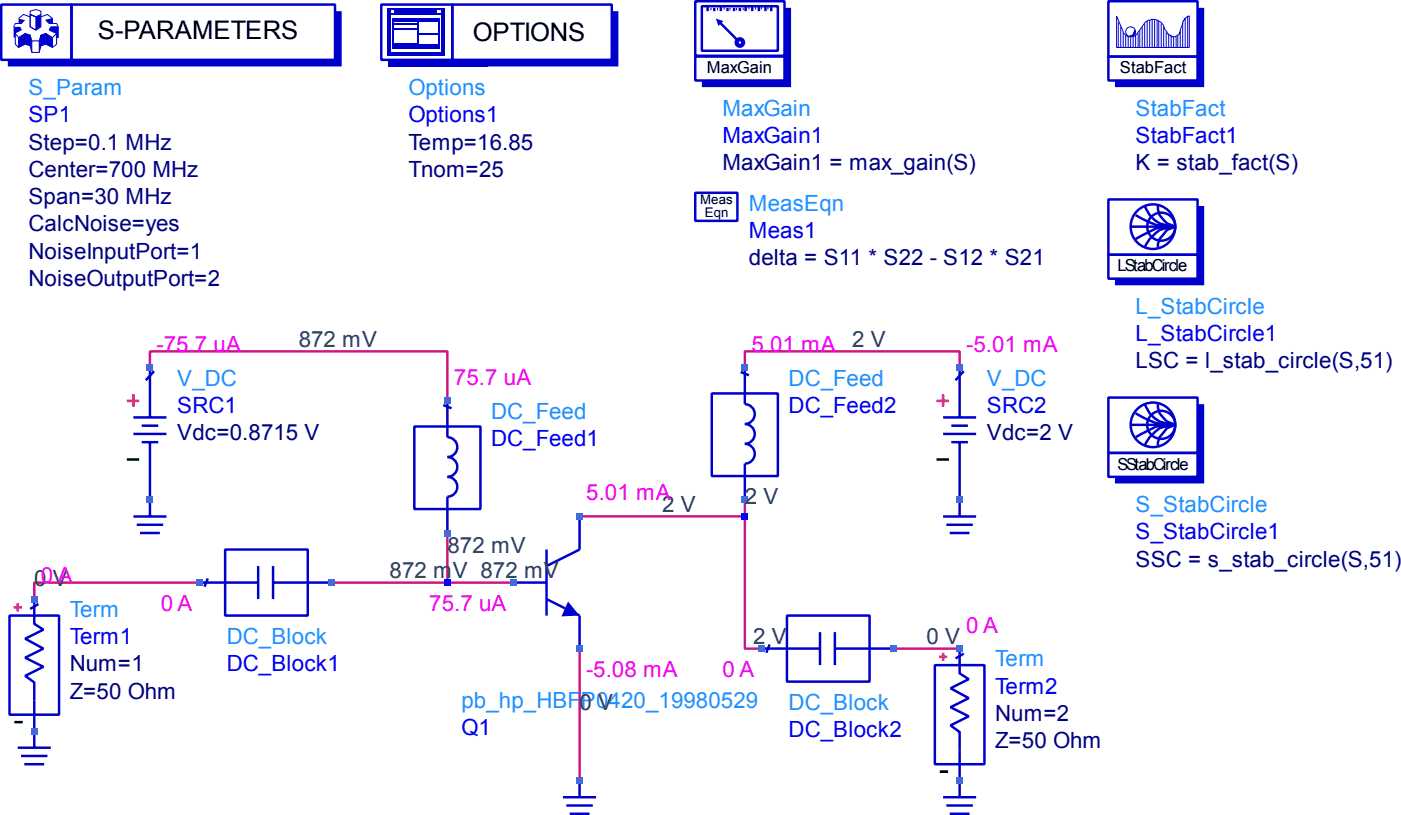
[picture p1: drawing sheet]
<svg xmlns="http://www.w3.org/2000/svg" width="297mm" height="173mm" viewBox="0 0 297 173" stroke-linecap="round" stroke-linejoin="round" font-family="sans-serif">
<path d="M31.8 78.1v-3.5h63.1v10.5M158 78.1v-3.5h45.6v3.5M94.9 113.1v10.6M122.9 109.6h35.1M158 109.6v28.1h3.5M158 106.1v3.5M42.3 123.7h-35v3.5M70.4 123.7h38.5M122.9 137.7v28M189.5 137.7h14.1" fill="none" stroke="#c71585" stroke-width=".53"/>
<g fill="none" stroke="#0000cd" stroke-width=".53">
<path d="M157.1 79l1.8 .7M158 78.1v7.7a2.1 2.1 0 0 1 2.1 2.1 2.1 2.1 0 0 1-2.1 2.1 2.1 2.1 0 0 1 2.1 2.1 2.1 2.1 0 0 1-2.1 2.1 2.1 2.1 0 0 1 2.1 2.1 2.1 2.1 0 0 1-2.1 2.1v7.7M87.9 90.5h14v17.6h-14zM94 86l1.8 .7M94.9 85.1v7.7a2.1 2.1 0 0 1 2.1 2.1 2.1 2.1 0 0 1-2.1 2.1 2.1 2.1 0 0 1 2.1 2.1 2.1 2.1 0 0 1-2.1 2.1 2.1 2.1 0 0 1 2.1 2.1 2.1 2.1 0 0 1-2.1 2.1v7.7M151 83.5h14v17.5h-14zM47.8 116.6h17.5v14.1h-17.5zM115.9 116.6v14.1M122.9 109.6v7l-7 3.5M42.3 123.7h12.5M44.1 122.8l-.7 1.7M54.8 120.1v7.1"/>
<path d="M57.9 123.7h12.5M57.9 120.1v7.1M108.9 123.7h7M115.9 127.2l7 3.5v7M161.5 137.7h12.4M163.2 136.8l-.7 1.8M166.9 130.7h17.6v14h-17.6zM173.9 134.2v7M177.1 137.7h12.4M177.1 134.2v7M119.4 169.2h7M120.1 171h5.6"/>
<path d="M120.8 172.7h4.2M122.9 165.7v3.5"/>
</g>
<path d="M120.5 127.7l2.4 3-3.8 .1z" fill="#0000cd"/>
<g fill="none" stroke="#0000cd" stroke-width=".53">
<path d="M147.5 40.9h8.9v6h-8.9zM31.8 78.1v10.5M32.7 78.8l-1.8 1.9M203.6 78.1v10.5M204.4 78.8l-1.7 1.9M28.3 92.1h7M28.3 88.6h7M30.1 93.9h3.5M30.1 90.4h3.5M31.8 93.9v15.7M200.1 92.1h7M200.1 88.6h7"/>
<path d="M201.8 93.9h3.5M201.8 90.4h3.5M203.6 93.9v15.7M235.1 96.1h18.9v5.1h-18.9zM235.1 84.4h18.9v11.7h-18.9zM239.8 90.2h9.5M240.9 87.7l2.6 1.4 1.8 .7 4 .4M242.8 85.8a6.1 6.1 0 0 0 4.4 4l2.1 .4M245.6 85.8v.7a4.9 4.9 0 0 0 3.7 3.7M249.3 90.2l-1.8 .7-1.5 1.9-.4 1.1v.7M249.3 90.2l-3.3 .7a8.5 8.5 0 0 0-3.2 3.7M249.3 90.2l-4 .3-4.4 2.3"/>
<path d="M28.3 109.6h7M29 111.4h5.6M29.7 113.1h4.2M200.1 109.6h7M200.8 111.4h5.6M201.5 113.1h4.2M2 130.7h10.5v21h-10.5zM7.3 127.2v5.2l1.9 1.2-3.9 2 3.9 2.1-3.9 1.9 3.9 1.9-3.9 2 2 1.4v13.8M8.1 128.2l-1.7 1.1M203.6 137.7v5.2l1.9 1.3-3.9 1.9 3.9 2.1-3.9 1.9 3.9 1.9-3.9 2 2 1.4v13.8M204.4 138.7l-1.7 1.1M3.8 158.7h7"/>
<path d="M198.3 141.2h10.5v21h-10.5zM4.5 160.5h5.6M5.2 162.2h4.2M200.1 169.2h7M200.8 171h5.6M201.5 172.7h4.2"/>
<circle cx="244.6" cy="90.2" r="4.7"/>
<circle cx="246.3" cy="90.2" r="2.98"/>
</g>
<path d="M26.9 97.5h2.6M198.6 97.5h2.7M3.1 153.3h1.7M199.3 163.8h1.8" fill="none" stroke="#000" stroke-width=".53"/>
<path d="M26.9 85.1h2.6M28.3 83.7v2.6M198.6 85.1h2.7M200.1 83.7v2.6M2.9 128.9h1.7M3.8 128v1.8M199.2 139.4h1.7M200.1 138.6v1.7" fill="none" stroke="#ff4500" stroke-width=".53"/>
<path d="M156.5 41.3v5.6" fill="none" stroke="#0000cd" stroke-width=".21"/>
<path d="M236.5 101.2h17.5v-15.4h1.4v16.8h-18.9z" fill="#0000cd"/>
<g fill="none" stroke="#0000cd" stroke-width=".53">
<path d="M235.1 54.1h18.9v5.1h-18.9zM235.1 42.3h18.9v11.8h-18.9zM239.8 48.1h9.5M240.9 45.7l2.6 1.4 1.8 .7 4 .3M242.8 43.7a6.1 6.1 0 0 0 4.4 4.1l2.1 .3M245.6 43.7v.7a4.9 4.9 0 0 0 3.7 3.7M249.3 48.1l-1.8 .7-1.5 1.9-.4 1.1v.7M249.3 48.1l-3.3 .7a8.5 8.5 0 0 0-3.2 3.7M249.3 48.1l-4 .4-4.4 2.2"/>
<circle cx="244.6" cy="48.1" r="4.7"/>
<circle cx="246.3" cy="48.1" r="2.98"/>
</g>
<path d="M236.5 59.2h17.5v-15.5h1.4v16.9h-18.9z" fill="#0000cd"/>
<g fill="none" stroke="#0000cd" stroke-width=".21">
<path d="M236.9 3.4l1.4 3.5a2.04 2.04 0 0 0 2.4 .7l.5-.3 1.8-2.7 .5-.3h.5a1.5 1.5 0 0 1 1.8 .2 2.53 2.53 0 0 1 1.4 1.9l.3 .3 .2 .6 .5 .1v.2h.4v.2h.7l.3-.2 .6-.3v-.4h.1v-.5l.6-1.8 .1-.3h.2v-.4l.7-.3v-.2h.4v6.7h-15.4zM237.2 4.6v5.5M237.7 5.7v4.4M238.3 6.9v3.2M238.8 7.4v2.7M239.3 7.8v2.3M239.8 8v2.1M240.4 7.8v2.3M240.9 7.4v2.7M241.4 7.1v3M241.8 6.4v3.7M242.3 5.7v4.4"/>
<path d="M242.8 5v5.1M243.3 4.5v5.6M243.9 4.3v5.8M244.4 4.1v6M244.9 4.1v6M245.4 4.3v5.8M245.8 4.5v5.6M246.3 5v5.1M246.8 5.7v4.4M247.4 6.7v3.4M247.9 7.3v2.8M248.4 7.6v2.5"/>
<path d="M248.9 7.8v2.3M249.5 7.8v2.3M249.8 7.4v2.7M250.3 6.6v3.5M250.9 4.8v5.3M251.4 3.9v6.2M251.9 3.6v6.5"/>
<circle cx="239.8" cy="6.7" r="1.05"/>
</g>
<path d="M235.1 .3h18.9v11.7h-18.9zM235.1 12h18.9v5.1h-18.9z" fill="none" stroke="#0000cd" stroke-width=".53"/>
<g fill="#0000cd">
<path d="M239.1 7.6h.4a1.14 1.14 0 0 0 1-1.2l.2-.2 .2 .4a1.38 1.38 0 0 1-.7 1.2h-.9z"/>
<path d="M236.5 17.1h17.5v-15.4h1.4v16.8h-18.9z"/>
</g>
<path d="M147.5 .3h18.9v11.5h-18.9zM147.5 12h18.9v5.1h-18.9zM148.9 1.3h16.1v9.5h-16.1zM152.6 4.6l3.8 3.9" fill="none" stroke="#0000cd" stroke-width=".53"/>
<circle cx="156.9" cy="9" r=".7" fill="none" stroke="#0000cd" stroke-width=".88" stroke-linecap="butt"/>
<path d="M151.9 3.9l1.5 .6-1 1z" fill="#0000cd"/>
<path d="M150.8 1.7v.5M152.2 1.7v.5M153.6 1.5v.5M154.8 1.7v.5M156.2 1.7v.5M157.6 1.7v.5M158.9 1.5v.5M160.3 1.5v.5M161.5 1.5v.5M162.9 1.5v.5" fill="none" stroke="#0000cd" stroke-width=".21"/>
<path d="M150.1 1.5v.9M151.5 1.7v.7M152.9 1.5v.9M154.3 1.7v.7M155.7 1.7v.7M156.9 1.7v.7M158.2 1.5v.9M159.6 1.5v.9M161 1.5v.9M162.4 1.5v.9M163.6 1.5v.9" fill="none" stroke="#0000cd" stroke-width=".53"/>
<path d="M148.9 17.1h17.5v-15.4h1.4v16.8h-18.9z" fill="#0000cd"/>
<path d="M80.9 1h15.1v11.7h-15.1zM96 1h33.8v11.7h-33.8z" fill="none" stroke="#0000cd" stroke-width=".53"/>
<g fill="#0000cd">
<path d="M83.5 2h9.1v.7h-9.1z"/>
<path d="M82.1 2h.7v9.1h-.7z"/>
<path d="M93.7 2h.7v9.1h-.7z"/>
</g>
<path d="M82.1 1.8h12.3M82.8 2.9h10.9" fill="none" stroke="#0000cd" stroke-width=".35"/>
<g fill="#0000cd">
<path d="M82.5 12.7h21v1.4h-21z"/>
<path d="M103.5 12.7h26.3v-10.3h1.4v11.7h-27.7z"/>
</g>
<path d="M83.2 4.1h10.1" fill="none" stroke="#0000cd" stroke-width=".35"/>
<path d="M82.1 11.1h12.3v.7h-12.3z" fill="#0000cd"/>
<path d="M83.2 4.5h10.1M88.8 4.6v5.5" fill="none" stroke="#0000cd" stroke-width=".35"/>
<g fill="#0000cd">
<path d="M88.9 9.4h4.1v.7h-4.1z"/>
<path d="M83.5 9h5.1v1.1h-5.1z"/>
</g>
<path d="M83.3 4.3v6.1M83.5 10.3h9.5M83.5 6.2h5.1M83.5 5.2h5.1M88.9 7.3h4.1M93.1 4.3v6.1" fill="none" stroke="#0000cd" stroke-width=".35"/>
<path d="M.3 1h14.9v11.7h-14.9zM15.2 1h55.9v11.7h-55.9z" fill="none" stroke="#0000cd" stroke-width=".53"/>
<g fill="none" stroke="#0000cd" stroke-width=".21">
<path d="M3.9 8l1.4-.9v2.3l-1.4 .7zM3.9 8l-.7-.9v2.3l.7 .7M4.6 5h-1.4l-.3 .7M5.3 7.1l1.1 .3v2.3l-1.1-.3M6.4 2.4l1.2-.4 1.1 .4v.7l-1.1 .5-1.2-.5zM6.4 3.1v2.6l1.2 .7 1.1-.7v-2.6M6.4 3.6l-1.4-.5-1.1 .8M6.4 9.7l.3 1.4M6.4 7.4l.3 1.3M6.7 11.1h1.6M6.7 8.7v2.4M6.7 8.7h1.6"/>
<path d="M8.3 8.7v2.4M8.7 3.6l1.4-.5 1 .8M8.7 9.7l-.4 1.4M8.7 7.4l-.4 1.3M9.7 7.1l1.4 .9v2.1l-1.4-.7zM9.7 7.1l-1 .3v2.3l1-.3M11.1 5v-1.1l-1.4 .4 .7 .7h1.6l.4 .7M11.1 8l.9-.9v2.3l-.9 .7M12.4 5.7v2.3h-.4M12.4 5.7h-1.6l-.4 .7 1.6 .7"/>
</g>
<g fill="#0000cd">
<path d="M1.7 12.7h69.4v-10.3h1.4v11.7h-70.8z"/>
<path d="M7.6 3.6l1.1-.5v2.6l-1.1 .7z"/>
</g>
<path d="M6.4 3.1l1.2 .5v2.8l-1.2-.7zM6.4 3.1l1.2 .5" fill="none" stroke="#0000cd" stroke-width=".21"/>
<path d="M8.5 7.4v3.7" fill="none" stroke="#0000cd" stroke-width=".35"/>
<g fill="#0000cd">
<path d="M3.9 8l1.4-.9v2.3l-1.4 .7z"/>
<path d="M8.7 7.4l1-.3v2.3l-1 .3z"/>
<path d="M9.7 7.1l1.4 .9v2.1l-1.4-.7z"/>
<path d="M10.8 5.7h1.6v2.3h-.4v-.9l-1.6-.7z"/>
<path d="M9.7 4.3l1.4-.4v1.1h-.7z"/>
<path d="M5.3 7.1l1.1 .3 .3 1.3v2.4l-.3-1.4-1.1-.3z"/>
<path d="M3.9 3.9l1.4 .4-.7 .7h-.7z"/>
<path d="M2.9 5.7h1.4l.3 .7-1.4 .7v.9h-.3z"/>
</g>
<g fill="#4169e1">
<path d="M6.6 154.5h1.4v1.4h-1.4z"/>
<path d="M6.6 126.5h1.4v1.4h-1.4z"/>
<path d="M31.1 105.4h1.4v1.4h-1.4z"/>
<path d="M31.1 77.4h1.4v1.4h-1.4z"/>
<path d="M41.6 123h1.4v1.4h-1.4z"/>
<path d="M69.7 123h1.4v1.4h-1.4z"/>
</g>
<path d="M94.2 123h1.4v1.4h-1.4z" fill="#00f"/>
<g fill="#4169e1">
<path d="M94.2 112.4h1.4v1.4h-1.4z"/>
<path d="M94.2 84.4h1.4v1.4h-1.4z"/>
<path d="M108.2 123h1.4v1.4h-1.4z"/>
<path d="M122.2 165h1.4v1.4h-1.4z"/>
<path d="M122.2 137h1.4v1.4h-1.4z"/>
<path d="M122.2 108.9h1.4v1.4h-1.4z"/>
</g>
<path d="M157.3 108.9h1.4v1.4h-1.4z" fill="#00f"/>
<g fill="#4169e1">
<path d="M157.3 105.4h1.4v1.4h-1.4z"/>
<path d="M157.3 77.4h1.4v1.4h-1.4z"/>
<path d="M160.8 137h1.4v1.4h-1.4z"/>
<path d="M188.8 137h1.4v1.4h-1.4z"/>
<path d="M202.9 165h1.4v1.4h-1.4z"/>
<path d="M202.9 137h1.4v1.4h-1.4z"/>
<path d="M202.9 105.4h1.4v1.4h-1.4z"/>
<path d="M202.9 77.4h1.4v1.4h-1.4z"/>
</g>
<g font-size="5.4">
<text x="20.8" y="8.3">S-PARAMETERS</text>
<text x="100.3" y="8.6">OPTIONS</text>
</g>
<g font-size="4.7" fill="#1e90ff">
<text x="6" y="20.2">S_Param</text>
<text x="86.7" y="20.2">Options</text>
<text x="153.3" y="24.6">MaxGain</text>
<text x="240.9" y="24.6">StabFact</text>
<text x="158.9" y="44.7">MeasEqn</text>
<text x="240.9" y="66.6">L_StabCircle</text>
<text x="37.6" y="81.9">V_DC</text>
<text x="167.3" y="81.9">DC_Feed</text>
<text x="209.3" y="81.9">V_DC</text>
<text x="104.2" y="88.9">DC_Feed</text>
<text x="240.9" y="108.7">S_StabCircle</text>
<text x="14.8" y="130.9">Term</text>
<text x="48.1" y="136.7">DC_Block</text>
<text x="211.1" y="141.5">Term</text>
<text x="97.9" y="150.2">pb_hp_HBFP0420_19980529</text>
<text x="167.3" y="150.8">DC_Block</text>
</g>
<g font-size="4.7" fill="#00f">
<text x="6" y="26">SP1</text>
<text x="86.7" y="26">Options1</text>
<text x="153.3" y="30.3">MaxGain1</text>
<text x="240.9" y="30.3">StabFact1</text>
<text x="158.9" y="50.5">Meas1</text>
<text x="240.9" y="72.4">L_StabCircle1</text>
<text x="37.6" y="87.7">SRC1</text>
<text x="167.3" y="87.7">DC_Feed2</text>
<text x="209.3" y="87.7">SRC2</text>
<text x="104.2" y="94.7">DC_Feed1</text>
<text x="240.9" y="114.5">S_StabCircle1</text>
<text x="14.8" y="136.7">Term1</text>
<text x="48.1" y="142.5">DC_Block1</text>
<text x="211.1" y="147.2">Term2</text>
<text x="97.9" y="156">Q1</text>
<text x="167.3" y="156.5">DC_Block2</text>
</g>
<g font-size="4.7" fill="#000080">
<text x="6" y="31.7">Step=0.1 MHz</text>
<text x="86.7" y="31.7">Temp=16.85</text>
<text x="6" y="37.5">Center=700 MHz</text>
<text x="86.7" y="37.5">Tnom=25</text>
<text x="153.3" y="36.1">MaxGain1 = max_gain(S)</text>
<text x="240.9" y="36.1">K = stab_fact(S)</text>
<text x="6" y="43.3">Span=30 MHz</text>
<text x="6" y="49.1">CalcNoise=yes</text>
<text x="6" y="54.9">NoiseInputPort=1</text>
<text x="158.9" y="56.3">delta = S11 * S22 - S12 * S21</text>
<text x="6" y="60.7">NoiseOutputPort=2</text>
<text x="240.9" y="78.2">LSC = l_stab_circle(S,51)</text>
<text x="37.6" y="93.4">Vdc=0.8715 V</text>
<text x="209.3" y="93.4">Vdc=2 V</text>
<text x="240.9" y="120.3">SSC = s_stab_circle(S,51)</text>
<text x="14.8" y="142.5">Num=1</text>
<text x="14.8" y="148.3">Z=50 Ohm</text>
<text x="211.1" y="153">Num=2</text>
<text x="211.1" y="158.8">Z=50 Ohm</text>
</g>
<g font-size="4.7" fill="#f0f">
<text x="33.2" y="74.7">-75.7 uA</text>
<text x="159.4" y="74.7">5.01 mA</text>
<text x="205" y="74.7">-5.01 mA</text>
<text x="96.3" y="81.7">75.7 uA</text>
<text x="124.3" y="106.2">5.01 mA</text>
<text x="8.7" y="123.8">0 A</text>
<text x="34.1" y="129.7">0 A</text>
<text x="91" y="129.7">75.7 uA</text>
<text x="205" y="134.3">0 A</text>
<text x="124.3" y="143.7">-5.08 mA</text>
<text x="153.3" y="143.7">0 A</text>
</g>
<g font-size="4.7" fill="#2f4f4f">
<text x="63.4" y="73.6">872 mV</text>
<text x="180.8" y="73.6">2 V</text>
<text x="158" y="106.9">2 V</text>
<text x="140.5" y="108.7">2 V</text>
<text x="94.9" y="117.4">872 mV</text>
<text x="7.3" y="124.5">0 V</text>
<text x="82.6" y="122.7">872 mV 872 mV</text>
<text x="159.7" y="136.7">2 V</text>
<text x="196.5" y="136.7">0 V</text>
<text x="122.9" y="150.8">0 V</text>
</g>
<g font-size="3.5">
<text x="149.9" y="15.5">MaxGain</text>
<text x="237.6" y="15.5">StabFact</text>
<text x="237" y="57.4">LStabCircle</text>
<text x="237" y="99.7">SStabCircle</text>
</g>
<g font-size="2.8">
<text x="148.5" y="43.3">Meas</text>
<text x="149.5" y="46.1">Eqn</text>
</g>
</svg>
